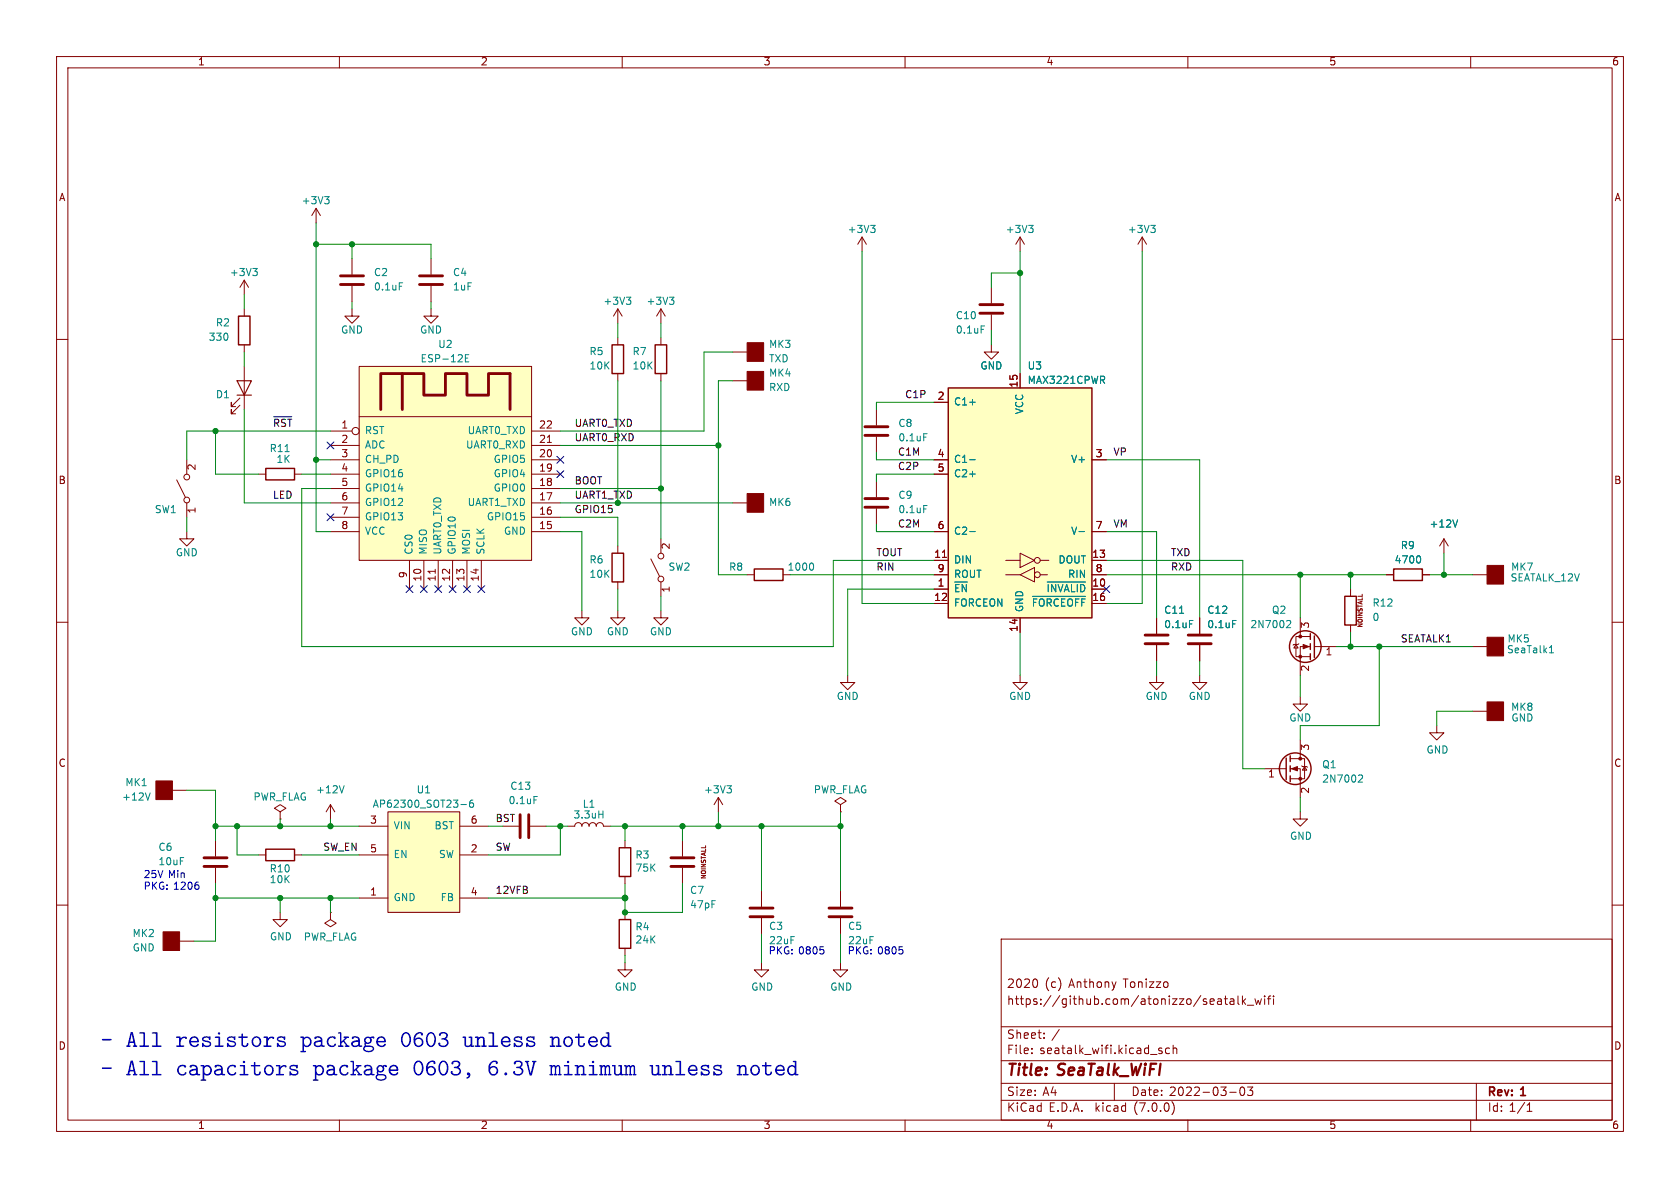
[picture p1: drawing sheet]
<svg xmlns="http://www.w3.org/2000/svg" width="297mm" height="210mm" viewBox="0 0 297 210" stroke-linecap="round" stroke-linejoin="round" font-family="sans-serif">
<g fill="none" stroke="#840000" stroke-width=".18">
<path d="M10 10h277v190h-277zM12 12h273v186h-273zM60 10v2M110 10v2M160 10v2M210 10v2M260 10v2M55.9 36.8l-.8 1.3M55.9 36.8v2.6M55.9 36.8l.7 1.3M10 60h2M43.2 49.5l-.8 1.3"/>
<path d="M43.2 49.5v2.6M43.2 54.6v1.3M43.2 49.5l.7 1.3M62.2 54.6v1.3h1.3l-1.3 1.3-1.2-1.3h1.2M62.2 45.7v2.8M62.2 50.5v2.8M76.2 54.6v1.3h1.3l-1.3 1.3-1.3-1.3h1.3M76.2 45.7v2.8M76.2 50.5v2.8M109.2 54.6v2.6M109.2 59.7v1.3M109.2 54.6l-.7 1.3"/>
<path d="M109.2 54.6l.8 1.3M116.8 54.6l-.7 1.3M116.8 54.6v2.6M116.8 59.7v1.3M116.8 54.6l.8 1.3M152.4 41.9l-.8 1.3M152.4 41.9v2.6M152.4 41.9l.8 1.3M175.3 50.8v2.8M175.3 55.6v2.8M180.3 41.9v2.6M180.3 41.9l-.7 1.3"/>
<path d="M180.3 41.9l.8 1.3M201.9 41.9l-.7 1.3M201.9 41.9v2.6M201.9 41.9l.8 1.3M285 60h2M42.4 70.4l-1.5 1.5v-.8v.8h.8M42.4 71.6l-1.5 1.6v-.8v.8h.8M43.2 61v1.2M43.2 64.8v7.6M58.4 76.2h3.8M58.4 78.7h5.1M63.5 64.8h30.5v34.3h-30.5z"/>
<path d="M63.5 73.7h30.5M94 76.2h5.1M94 78.7h5.1M96.8 78.2h.7M109.2 66v1.3M116.8 66v1.3M129.5 67.3h2.6M129.5 62.2h2.6M154.9 72.4v2.8M154.9 77.2v2.8M165.1 71.1h2.5M175.3 61v1.2h1.2l-1.2 1.3-1.3-1.3h1.3"/>
<path d="M180.3 66v2.6M31.2 84.8l1.6 3.1M33 94v1.3h1.3l-1.3 1.2-1.3-1.2h1.3M33 81.3v2.5M33 88.9v2.5M45.7 83.8h1.3M52.1 83.8h1.2M58.4 88.9h5.1M58.4 81.3h5.1M58.4 83.8h5.1M58.4 94h5.1M58.4 91.4h5.1"/>
<path d="M58.4 86.4h5.1M72.4 99.1v5M74.9 99.1v5M77.5 99.1v5M80 99.1v5M82.5 99.1v5M85.1 99.1v5M94 88.9h5.1M94 81.3h5.1M94 83.8h5.1M94 94h5.1M94 91.4h5.1"/>
<path d="M94 86.4h5.1M109.2 96.5v1.3M115.1 98.8l1.5 3.1M116.8 95.3v2.5M129.5 88.9h2.6M154.9 85.1v2.8M154.9 89.9v2.8M165.1 99.1h2.5M165.1 81.3h2.5M165.1 83.8h2.5M165.1 94h2.5M166.6 98.5h.7"/>
<path d="M177.8 99.1h2.5M180.3 97.8l2.6 1.3-2.6 1.2zM183.9 99.1h1.5M193 99.1h2.6M193 81.3h2.6M193 94h2.6M255.3 95.3l-.8 1.2M255.3 95.3v2.5M255.3 95.3l.7 1.2M10 110h2M76.9 100.6v.8M102.9 108v1.2h1.2l-1.2 1.3-1.3-1.3h1.3"/>
<path d="M109.2 108v1.2h1.3l-1.3 1.3-1.3-1.3h1.3M109.2 102.9v1.2M116.8 108v1.2h1.3l-1.3 1.3-1.2-1.3h1.2M116.8 102.9v2.5M132.1 101.6h1.2M138.4 101.6h1.3M149.9 119.4v1.3h1.2l-1.2 1.2-1.3-1.2h1.3M165.1 101.6h2.5M165.1 104.1h2.5M165.1 106.7h2.5M177.8 101.6h2.5M180.3 101.6l2.6-1.3v2.6z"/>
<path d="M180.3 119.4v1.3h1.3l-1.3 1.2-1.2-1.2h1.2M180.3 109.2v2.6M183.9 101.6h1.3M193 101.6h2.6M193 104.1h2.6M193 106.7h2.6M204.5 119.4v1.3h1.2l-1.2 1.2-1.3-1.2h1.3M204.5 109.2v2.8M204.5 114v2.8M212.1 119.4v1.3h1.3l-1.3 1.2-1.3-1.2h1.3M212.1 109.2v2.8M212.1 114v2.8"/>
<path d="M229.1 113.9l.4 .7h-.8zM229.6 113.8l-.1 .1h-.8l-.1 .1M229.9 109.2v3.3M231.6 114.3h-1.7v5.1M231.6 112.5h-2.5v3.6h2.5M232.4 114.3h3.8M238.8 104.1v1.3M238.8 110.5v1.3M245.1 101.6h1.3M251.5 101.6h1.2M260.3 101.6h2.6M260.3 114.3h2.6"/>
<path d="M285 110h2M30.5 139.7h2.5M223.5 135.9h3.8M228.1 135.9h1.8v5.1M228.1 134.1h2.5v3.6h-2.5M229.9 123.2v1.3h1.2l-1.2 1.2-1.3-1.2h1.3M229.9 130.8v3.3M230.1 135.4l.2 .1h.7l.1 .1M230.6 135.5l.4 .6h-.7zM254 128.3v1.2h1.3l-1.3 1.3-1.3-1.3h1.3M260.3 125.7h2.6M10 160h2"/>
<path d="M38.1 148.6v2.8M38.1 153.4v2.8M45.7 151.1h1.3M49.5 143.5l1-.6-1-.7-1 .7 1 .6v1.3M49.5 144.8h.1M52.1 151.1h1.2M58.4 142.2l-.7 1.3M58.4 142.2v2.6M58.4 142.2l.8 1.3M63.5 151.1h5.1M63.5 146.1h5.1M63.5 158.8h5.1"/>
<path d="M68.6 143.5h12.7v17.8h-12.7zM81.3 151.1h5.1M81.3 146.1h5.1M81.3 158.8h5.1M88.9 146.1h2.8M93.7 146.1h2.8M100.3 146.1h1.3a.64 .64 0 0 1 .6-.7 .64 .64 0 0 1 .7 .7 .64 .64 0 0 1 .6-.7 .64 .64 0 0 1 .6 .7 .64 .64 0 0 1 .7-.7 .64 .64 0 0 1 .6 .7 .64 .64 0 0 1 .6-.7 .64 .64 0 0 1 .7 .7h1.2M110.5 148.6v1.3M110.5 154.9v1.3M120.6 148.6v2.8M120.6 153.4v2.8M127 141l-.8 1.2"/>
<path d="M127 141v2.5M127 141l.8 1.2M134.6 157.5v2.8M148.6 142.2l1-.6-1-.6-1 .6 1 .6v1.3M148.6 143.5h.1M148.6 157.5v2.8M229.9 143.5v1.3h1.2l-1.2 1.3-1.3-1.3h1.3M285 160h2M31.7 166.4h2.6M49.5 161.3v1.3h1.3l-1.3 1.2-1.2-1.2h1.2M58.4 161.3v1.3l1 .6-1 .6-1-.6 1-.6M58.4 161.3h.1"/>
<path d="M110.5 170.2v1.3h1.3l-1.3 1.2-1.3-1.2h1.3M110.5 161.3v1.3M110.5 167.6v1.3M134.6 170.2v1.3h1.3l-1.3 1.2-1.3-1.2h1.3M134.6 162.3v2.8M148.6 170.2v1.3h1.3l-1.3 1.2-1.3-1.2h1.3M148.6 162.3v2.8M177 166h108v32h-108zM183.3 173.2l.1 .4-.1 .8M215.3 176.6h.6v1M215.9 176.9l-.5 .1a.29 .29 0 0 0-.2 .3 .29 .29 0 0 0 .2 .3l.5-.1M216.4 176.6h.6"/>
<path d="M216.6 176.1v1.2l.4 .3M217.5 176.6h.6v1M218.1 176.9l-.5 .1a.29 .29 0 0 0-.2 .3 .29 .29 0 0 0 .2 .3l.5-.1M218.9 176.1v1.2l.2 .3M219.6 176.1v1.5M219.8 177l.4 .6M220.2 176.6l-.6 .5M220.5 177.7h1.1M221.9 176.6l.2 1 .3-.8 .3 .8 .3-1M223.6 176.1v.1M223.6 176.6v1M224.1 176.6h.5"/>
<path d="M224.6 176.1l-.3 .2v1.3M225.1 176.1v.1M225.1 176.6v1M60 198v2M110 198v2M160 198v2M177 194.5h108M177 191.5h108M177 187.5h108M177 181.5h108M182.4 186.1v.2M182.4 185.3v.2"/>
<path d="M184.6 183.4v.2M184.6 182.6v.2M197 191.5v3M204.9 185.7l.4 .1 .2 .2-.1 .2-.4 .1M204.9 185.3h.5M206.8 185.3h-.5l-.3 .2v.5l.2 .2h.6M207.2 194.8a1.74 1.74 0 0 1 0 2.2M207.4 185.4l.2-.1h.4v1M207.4 184.8v1.5M210 198v2M217.4 193.1h1.1M219.4 192.2h.1a.81 .81 0 0 1 .6 .6 .81 .81 0 0 1-.3 .8l-.1 .1a.81 .81 0 0 1-.6-.7 .81 .81 0 0 1 .3-.8z"/>
<path d="M220.5 192.2h1l-.5 .5 .4 .2v.6l-.2 .2h-.4l-.3-.2M260 198v2M261 191.5v6.5M270 196.5h.8M270 195.4l.4-.4v1.5"/>
<circle cx="62.9" cy="76.2" r=".63"/>
<circle cx="33" cy="88.4" r=".51"/>
<circle cx="33" cy="84.3" r=".51"/>
<circle cx="116.8" cy="98.3" r=".51"/>
<circle cx="183.4" cy="99.1" r=".51"/>
<circle cx="116.8" cy="102.4" r=".51"/>
<circle cx="183.4" cy="101.6" r=".51"/>
</g>
<g fill="none" stroke="#008484" stroke-width=".18">
<path d="M57.4 34.8h.8l-.4 .4M57.9 35.2l.3 .3v.3l-.3 .2M153.9 39.8h.8l-.4 .5M181.9 39.8h.7l-.4 .5M203.4 39.8h.8l-.4 .5M44.7 47.5h.8l-.4 .4M45.2 47.9l.3 .3v.3l-.3 .2M70.6 50h.6M110.7 52.5h.8l-.4 .5M111.3 53l.2 .3v.3l-.2 .2M118.4 52.5h.7l-.4 .5M118.9 53l.2 .3v.3l-.2 .2"/>
<path d="M154.5 40.3l.2 .3v.3l-.2 .2M173.5 57.6h.6M182.4 40.3l.2 .3v.3l-.2 .2M204 40.3l.2 .3v.3l-.2 .2M82.3 63.3h.4M82.9 62.7h-.6v1.3h.6M163.3 76.7h.6M143.7 99.6l.1 .4-.1 .7M163.3 89.4h.6M171.4 81.3h1M171.4 94h1M190.8 94h.9"/>
<path d="M251 98.3l.1 .4-.1 .8M257.7 91.9l-.4 1.3M169.6 103.3h-.6v1.3M170.8 103.3v1.3l-.7-1.3v1.3M182.5 105.4h9.4M183.3 105.9h-.6v1.2M184.4 105.9h-.1a.43 .43 0 0 0-.6 .4M185.1 105.9v1.2M185.1 102.9h6.8M185.3 103.3v1.3M186.6 103.3v1.3l-.7-1.3v1.3M187.1 103.3l.4 1.3 .4-1.3"/>
<path d="M187.7 105.9v1.2M188.2 104.6l.4-1.3 .4 1.3M189.4 103.3v1.3M190.1 105.9v1.2M190.5 103.3v1.3M191.2 105.9v1.2M191.8 103.9l-.3-.5-.4-.1v1.3M210.3 109.7h.6M217.9 109.7h.6M227.6 109.7h.5l.1 .3-.8 1h.8M273.9 115.4h.7M274 114.4l.3-.3v1.3"/>
<path d="M60.8 138.9l-.4 1.3M128.5 138.9h.8l-.4 .5M129.1 139.4l.2 .2v.3l-.2 .3M240.3 137l.5 .1 .1 .3-.8 .9h.8M26.5 140.2l-.4 1.2M81.5 142.2h1M83.6 141.4l-.4 .1a.85 .85 0 0 0 0 1.2l.5-.1v-.4l-.2-.3-.4 .1-.1 .2M94.4 140.8h.6M105.9 143.9h.7M106.6 143.3v1.3"/>
</g>
<g fill="none" stroke="#840000" stroke-width=".51">
<path d="M60.2 50.3h4.1M60.2 48.8h4.1M74.2 50.3h4M74.2 48.8h4M173.2 55.4h4.1M173.2 53.8h4.1M152.9 77h4.1M152.9 75.4h4.1M152.9 89.7h4.1M152.9 88.1h4.1M202.4 113.8h4.1M202.4 112.3h4.1"/>
<path d="M210.1 113.8h4M210.1 112.3h4M36.1 153.2h4M36.1 151.6h4M91.9 144v4.1M93.5 144v4.1M118.6 153.2h4.1M118.6 151.6h4.1M132.6 162.1h4.1M132.6 160.5h4.1M146.6 162.1h4M146.6 160.5h4"/>
</g>
<g fill="none" stroke="#840000" stroke-width=".25">
<path d="M42.2 55.9h2v5.1h-2zM108.2 61h2v5h-2zM115.8 61h2.1v5h-2.1zM167.6 68.6h25.4v40.6h-25.4zM47 82.8h5.1v2h-5.1zM108.2 97.8h2v5.1h-2zM133.3 100.6h5.1v2h-5.1zM231.6 112v1M231.6 113.8v1M231.6 115.6v1M232.4 112.4v3.8M237.7 105.4h2.1v5.1h-2.1z"/>
<path d="M246.4 100.6h5.1v2h-5.1zM227.4 134v3.8M228.1 133.6v1M228.1 135.4v1M228.1 137.2v1M47 150.1h5.1v2h-5.1zM109.5 149.9h2v5h-2zM109.5 162.6h2v5h-2z"/>
<circle cx="230.8" cy="114.3" r="2.79"/>
<circle cx="229" cy="135.9" r="2.79"/>
</g>
<g fill="#840000" stroke="#840000" stroke-width=".18">
<path d="M132.1 65.7h2.9v3.3h-2.9z"/>
<path d="M132.1 60.6h2.9v3.3h-2.9z"/>
<path d="M132.1 87.2h2.9v3.4h-2.9z"/>
<path d="M230.4 113.9l1 .4-1 .4z"/>
<path d="M27.6 138h2.9v3.4h-2.9z"/>
<path d="M28.8 164.7h2.9v3.3h-2.9z"/>
<path d="M262.9 99.9h2.9v3.4h-2.9z"/>
<path d="M262.9 124.1h2.9v3.3h-2.9z"/>
<path d="M262.9 112.6h2.9v3.4h-2.9z"/>
<path d="M228.3 135.9l1.1-.4v.8z"/>
<circle cx="229.9" cy="116.1" r=".25"/>
<circle cx="229.9" cy="112.5" r=".25"/>
<circle cx="229.9" cy="137.7" r=".25"/>
<circle cx="229.9" cy="134.1" r=".25"/>
</g>
<g fill="#ffffc2" stroke="#ffffc2" stroke-width=".18">
<path d="M167.6 68.6h25.4v40.6h-25.4z"/>
<path d="M68.6 143.5h12.7v17.8h-12.7z"/>
<path d="M63.5 64.8h30.5v34.3h-30.5z"/>
</g>
<path d="M67.3 72.4v-6.4h3.8v6.4M71.1 66h3.8v3.9h3.8v-3.9h3.8v3.9h3.9v-3.9h3.8v6.4" fill="none" stroke="#840000" stroke-width=".5"/>
<path d="M41.9 67.3h2.5l-1.2 2.6zM41.9 69.9h2.5" fill="none" stroke="#840000" stroke-width=".2"/>
<path d="M48.4 73.7h3.2" fill="none" stroke="#000" stroke-width=".18"/>
<g fill="#0000c2">
<path d="M18.1 183.7l1.4-.1a.15 .15 0 0 1 .2 .2 .15 .15 0 0 1-.2 .1h-1.4z"/>
<path d="M26.9 182.5h.9v2.3h.6a.13 .13 0 0 1 .2 .1 .14 .14 0 0 1-.2 .2h-1.4a.14 .14 0 0 1-.2-.2 .13 .13 0 0 1 .2-.1h.6v-2.1h-.7z"/>
<path d="M46.6 183.3l.7-.1 .1 .4 .3-.3 .4-.1a.25 .25 0 0 1 .4 .1 .25 .25 0 0 1-.1 .3 .25 .25 0 0 1-.4-.1l-.4 .2-.2 .4v.7h.4a.13 .13 0 0 1 .2 .1 .14 .14 0 0 1-.2 .2h-1.1a.13 .13 0 0 1-.1-.2 .13 .13 0 0 1 .1-.1h.4v-1.3h-.5z"/>
<path d="M49.1 183.4l.4-.2h.9v.5a.19 .19 0 0 1-.2 .1 .19 .19 0 0 1-.1-.3l-.5-.1a.27 .27 0 0 0-.4 .3 .27 .27 0 0 0 .4 .2l.7 .2 .3 .5-.3 .4-.8 .1a.28 .28 0 0 0-.5 0l-.1-.6a.2 .2 0 0 1 .3-.2 .2 .2 0 0 1 .1 .3l.2 .2h.4a.32 .32 0 0 0 .4-.3 .32 .32 0 0 0-.5-.3l-.8-.2-.1-.3z"/>
<path d="M18.1 188.7h1.4a.15 .15 0 0 1 .2 .1 .15 .15 0 0 1-.2 .2h-1.4z"/>
<path d="M26.9 187.5l.9 .1v2.2h.6a.14 .14 0 0 1 .2 .2 .13 .13 0 0 1-.2 .1h-1.4a.13 .13 0 0 1-.2-.1 .14 .14 0 0 1 .2-.2h.6v-2h-.7z"/>
<path d="M51.3 188.4l.4-.2h.9v.5a.19 .19 0 0 1-.2 .2 .19 .19 0 0 1-.1-.3l-.5-.1a.27 .27 0 0 0-.4 .2 .27 .27 0 0 0 .4 .3l.7 .2 .3 .4-.3 .4-.8 .1a.28 .28 0 0 0-.5 0l-.1-.5a.2 .2 0 0 1 .3-.2 .2 .2 0 0 1 .1 .3l.2 .2h.4a.32 .32 0 0 0 .4-.4 .32 .32 0 0 0-.4-.2l-.9-.3-.1-.3z"/>
</g>
<g fill="none" stroke="#008400" stroke-width=".18">
<path d="M55.9 39.4v54.6h2.5M43.2 52.1v2.5M55.9 43.2h20.3v2.5M62.2 43.2v2.5M62.2 53.3v1.3M76.2 53.3v1.3M109.2 57.2v2.5M116.8 57.2v2.5M152.4 44.5v62.2h12.7M175.3 58.4v2.6M180.3 44.5v21.5M180.3 48.3h-5v2.5"/>
<path d="M201.9 44.5v62.2h-6.3M38.1 76.2v7.6h7.6M43.2 72.4v16.5h15.2M43.2 62.2v2.6M58.4 76.2h-25.4v5.1M99.1 78.7h27.9M109.2 67.3v21.6M116.8 67.3v28M129.5 62.2h-5v14h-25.4M129.5 67.3h-2.5v34.3h5.1M165.1 71.1h-10.2v1.3M33 91.4v2.6"/>
<path d="M53.3 83.8h5.1M55.9 81.3h2.5M58.4 86.4h-5.1v27.9h94v-15.2h17.8M99.1 94h3.8v14M99.1 88.9h30.4M99.1 91.4h10.1v5.1M99.1 86.4h17.7M154.9 80v1.3h10.2M154.9 92.7v1.3h10.2M165.1 83.8h-10.2v1.3M195.6 99.1h24.1v36.8h3.8M195.6 81.3h16.5v27.9"/>
<path d="M195.6 94h8.9v15.2M255.3 97.8v3.8M109.2 104.1v3.9M116.8 105.4v2.6M139.7 101.6h25.4M165.1 104.1h-15.2v15.3M180.3 111.8v7.6M195.6 101.6h49.5M204.5 116.8v2.6M212.1 116.8v2.6M229.9 101.6v7.6M229.9 119.4v3.8"/>
<path d="M236.2 114.3h24.1M238.8 101.6v2.5M238.8 111.8v2.5M243.8 114.3v14h-13.9v2.5M252.7 101.6h7.6M33 139.7h5.1v8.9M260.3 125.7h-6.3v2.6M38.1 146.1h25.4M38.1 156.2v10.2h-3.8M38.1 158.8h25.4M41.9 146.1v5h3.8M49.5 144.8v1.3"/>
<path d="M49.5 158.8v2.5M53.3 151.1h10.2M58.4 144.8v1.3M58.4 158.8v2.5M86.4 146.1h2.5M86.4 158.8h24.1M96.5 146.1h3.8M99.1 146.1v5h-12.7M107.9 146.1h40.7M110.5 156.2v5.1h10.1v-5.1M110.5 146.1v2.5M120.6 146.1v2.5"/>
<path d="M127 143.5v2.6M134.6 146.1v11.4M148.6 143.5v14M229.9 141v2.5M110.5 168.9v1.3M134.6 165.1v5.1M148.6 165.1v5.1"/>
</g>
<g fill="none" stroke="#000084" stroke-width=".18">
<path d="M57.8 78.1l1.2 1.2M59 78.1l-1.2 1.2M57.8 90.8l1.2 1.2M59 90.8l-1.2 1.2M98.5 83.2l1.2 1.2M98.5 80.7l1.2 1.2M99.7 83.2l-1.2 1.2M99.7 80.7l-1.2 1.2M71.8 103.5l1.2 1.2M73 103.5l-1.2 1.2M74.3 103.5l1.2 1.2M75.5 103.5l-1.2 1.2"/>
<path d="M76.9 103.5l1.2 1.2M78.1 103.5l-1.2 1.2M79.4 103.5l1.2 1.2M80.6 103.5l-1.2 1.2M81.9 103.5l1.3 1.2M83.2 103.5l-1.3 1.2M84.5 103.5l1.2 1.2M85.7 103.5l-1.2 1.2M195 103.5l1.2 1.2M196.2 103.5l-1.2 1.2"/>
</g>
<g fill="none" stroke="#840000" stroke-width=".18">
<path d="M165.1 71.1h2.5M180.3 66v2.6M165.1 99.1h2.5M165.1 81.3h2.5M165.1 83.8h2.5M165.1 94h2.5M166.6 98.5h.7M193 99.1h2.6M193 81.3h2.6M193 94h2.6M165.1 104.1h2.5M165.1 106.7h2.5"/>
<path d="M165.1 101.6h2.5M180.3 109.2v2.6M193 104.1h2.6M193 106.7h2.6M193 101.6h2.6M204.5 109.2v2.8M204.5 114v2.8M212.1 109.2v2.8M212.1 114v2.8M245.1 101.6h1.3M251.5 101.6h1.2"/>
</g>
<g fill="none" stroke="#008484" stroke-width=".18">
<path d="M171.4 81.3h1M171.4 94h1M190.8 94h.9M251 98.3l.1 .4-.1 .8M257.7 91.9l-.4 1.3M169.6 103.3h-.6v1.3M170.8 103.3v1.3l-.7-1.3v1.3M182.5 105.4h9.4M183.3 105.9h-.6v1.2M184.4 105.9h-.1a.43 .43 0 0 0-.6 .4M185.1 105.9v1.2M185.1 102.9h6.8"/>
<path d="M185.3 103.3v1.3M186.6 103.3v1.3l-.7-1.3v1.3M187.1 103.3l.4 1.3 .4-1.3M187.7 105.9v1.2M188.2 104.6l.4-1.3 .4 1.3M189.4 103.3v1.3M190.1 105.9v1.2M190.5 103.3v1.3M191.2 105.9v1.2M191.8 103.9l-.3-.5-.4-.1v1.3M210.3 109.7h.6M217.9 109.7h.6"/>
</g>
<g fill="#008400" stroke="#008400" stroke-width=".18">
<circle cx="41.9" cy="146.1" r=".46"/>
<circle cx="49.5" cy="146.1" r=".46"/>
<circle cx="55.9" cy="81.3" r=".46"/>
<circle cx="55.9" cy="43.2" r=".46"/>
<circle cx="38.1" cy="76.2" r=".46"/>
<circle cx="62.2" cy="43.2" r=".46"/>
<circle cx="116.8" cy="86.4" r=".46"/>
<circle cx="109.2" cy="88.9" r=".46"/>
<circle cx="127" cy="78.7" r=".46"/>
<circle cx="99.1" cy="146.1" r=".46"/>
<circle cx="110.5" cy="158.8" r=".51"/>
<circle cx="110.5" cy="161.3" r=".46"/>
<circle cx="58.4" cy="158.8" r=".46"/>
<circle cx="110.5" cy="146.1" r=".46"/>
<circle cx="49.5" cy="158.8" r=".46"/>
<circle cx="38.1" cy="158.8" r=".46"/>
<circle cx="38.1" cy="146.1" r=".46"/>
<circle cx="58.4" cy="146.1" r=".46"/>
<circle cx="229.9" cy="101.6" r=".46"/>
<circle cx="180.3" cy="48.3" r=".46"/>
<circle cx="255.3" cy="101.6" r=".46"/>
<circle cx="238.8" cy="101.6" r=".46"/>
<circle cx="243.8" cy="114.3" r=".46"/>
<circle cx="238.8" cy="114.3" r=".46"/>
<circle cx="127" cy="146.1" r=".46"/>
<circle cx="134.6" cy="146.1" r=".46"/>
<circle cx="120.6" cy="146.1" r=".46"/>
<circle cx="148.6" cy="146.1" r=".46"/>
</g>
<g font-size="4.2" fill="#0000c2">
<text x="22.2" y="185.6">All</text>
<text x="31" y="185.6">resistors</text>
<text x="53" y="185.6">package 0603 unless</text>
<text x="97.1" y="185.6">noted</text>
<text x="22.2" y="190.6">All</text>
<text x="31" y="190.6">capacitors</text>
<text x="55.2" y="190.6">package 0603, 6.3V minimumunless</text>
<text x="130.2" y="190.6">noted</text>
</g>
<g font-size="2.8" fill="#840000">
<text x="178" y="190.8">Title:</text>
<text x="187.1" y="190.8">SeaTalk_WiFI</text>
</g>
<g font-size="2.1" fill="#840000">
<text x="178" y="177.9">https://github.com/atonizzo/seatalk_wifi</text>
<text x="178" y="174.9">2020</text>
<text x="184.7" y="174.9">(c)</text>
<text x="189" y="174.9">Anthony</text>
<text x="198.7" y="174.9">Tonizzo</text>
<text x="178" y="183.9">Sheet:</text>
<text x="185.9" y="183.9">/</text>
<text x="178" y="186.6">File:</text>
<text x="183.8" y="186.6">seatalk_wifi.kicad_sch</text>
<text x="178" y="196.8">KiCad</text>
<text x="178" y="194">Size:</text>
<text x="184.3" y="194">A4</text>
<text x="185.4" y="196.8">E.D.A.</text>
<text x="193.7" y="196.8">kicad</text>
<text x="200" y="194">Date:</text>
<text x="200.6" y="196.8">(7.0.0)</text>
<text x="206.7" y="194">2022-03-03</text>
<text x="263" y="194.2">Rev:</text>
<text x="263" y="196.8">Id: 1/1</text>
<text x="269" y="194.2">1</text>
</g>
<g font-size="1.8" fill="#840000">
<text x="35" y="11.8">1</text>
<text x="85" y="11.8">2</text>
<text x="135" y="11.8">3</text>
<text x="185" y="11.8">4</text>
<text x="235" y="11.8">5</text>
<text x="285" y="11.8">6</text>
<text x="10.4" y="35.8">A</text>
<text x="285.4" y="35.8">A</text>
<text x="165.7" y="70.9">2</text>
<text x="180.1" y="68.6" transform="rotate(-90 180.1 68.6)">15</text>
<text x="60.3" y="75.9">1</text>
<text x="95.2" y="75.9">22</text>
<text x="34.9" y="83.2" transform="rotate(-90 34.9 83.2)">2</text>
<text x="60.3" y="78.5">2</text>
<text x="60.3" y="81">3</text>
<text x="60.3" y="83.6">4</text>
<text x="95.2" y="83.6">19</text>
<text x="95.2" y="81">20</text>
<text x="95.2" y="78.5">21</text>
<text x="165.7" y="81">4</text>
<text x="165.7" y="83.6">5</text>
<text x="193.6" y="81">3</text>
<text x="10.3" y="85.8">B</text>
<text x="60.3" y="86.1">5</text>
<text x="60.3" y="88.6">6</text>
<text x="95.2" y="88.6">17</text>
<text x="95.2" y="86.1">18</text>
<text x="285.3" y="85.8">B</text>
<text x="34.9" y="90.8" transform="rotate(-90 34.9 90.8)">1</text>
<text x="60.3" y="91.2">7</text>
<text x="60.3" y="93.7">8</text>
<text x="95.2" y="93.7">15</text>
<text x="95.2" y="91.2">16</text>
<text x="165.7" y="93.7">6</text>
<text x="193.6" y="93.7">7</text>
<text x="118.7" y="97.2" transform="rotate(-90 118.7 97.2)">2</text>
<text x="165.1" y="98.8">11</text>
<text x="165.7" y="101.3">9</text>
<text x="193" y="98.8">13</text>
<text x="193.6" y="101.3">8</text>
<text x="72.1" y="102.3" transform="rotate(-90 72.1 102.3)">9</text>
<text x="74.7" y="102.9" transform="rotate(-90 74.7 102.9)">10</text>
<text x="77.2" y="102.9" transform="rotate(-90 77.2 102.9)">11</text>
<text x="79.8" y="102.9" transform="rotate(-90 79.8 102.9)">12</text>
<text x="82.3" y="102.9" transform="rotate(-90 82.3 102.9)">13</text>
<text x="84.8" y="102.9" transform="rotate(-90 84.8 102.9)">14</text>
<text x="118.7" y="104.8" transform="rotate(-90 118.7 104.8)">1</text>
<text x="165.1" y="106.4">12</text>
<text x="165.7" y="103.9">1</text>
<text x="193" y="103.9">10</text>
<text x="193" y="106.4">16</text>
<text x="180.1" y="111.8" transform="rotate(-90 180.1 111.8)">14</text>
<text x="231.8" y="111.2" transform="rotate(-90 231.8 111.2)">3</text>
<text x="231.8" y="118.8" transform="rotate(-90 231.8 118.8)">2</text>
<text x="234.3" y="116.2">1</text>
<text x="10.3" y="135.8">C</text>
<text x="224.1" y="137.8">1</text>
<text x="231.8" y="132.7" transform="rotate(-90 231.8 132.7)">3</text>
<text x="285.3" y="135.8">C</text>
<text x="231.8" y="140.4" transform="rotate(-90 231.8 140.4)">2</text>
<text x="65.4" y="145.8">3</text>
<text x="83.2" y="145.8">6</text>
<text x="65.4" y="150.9">5</text>
<text x="83.2" y="150.9">2</text>
<text x="65.4" y="158.5">1</text>
<text x="83.2" y="158.5">4</text>
<text x="10.3" y="185.8">D</text>
<text x="285.3" y="185.8">D</text>
<text x="35" y="199.8">1</text>
<text x="85" y="199.8">2</text>
<text x="135" y="199.8">3</text>
<text x="185" y="199.8">4</text>
<text x="235" y="199.8">5</text>
<text x="285" y="199.8">6</text>
</g>
<g font-size="1.8" fill="#008484">
<text x="53.3" y="36.4">+3V3</text>
<text x="149.8" y="41.5">+3V3</text>
<text x="177.7" y="41.5">+3V3</text>
<text x="199.3" y="41.5">+3V3</text>
<text x="40.6" y="49.1">+3V3</text>
<text x="66" y="49.1">C2</text>
<text x="66" y="51.6">0.1uF</text>
<text x="80" y="49.1">C4</text>
<text x="80" y="51.6">1uF</text>
<text x="38.1" y="58">R2</text>
<text x="60.2" y="59.2">GND</text>
<text x="74.2" y="59.2">GND</text>
<text x="106.6" y="54.2">+3V3</text>
<text x="114.2" y="54.2">+3V3</text>
<text x="168.9" y="56.7">C10</text>
<text x="168.9" y="59.2">0.1uF</text>
<text x="36.8" y="60.5">330</text>
<text x="74.3" y="64.3">ESP-12E</text>
<text x="77.4" y="61.8">U2</text>
<text x="104.1" y="63.1">R5</text>
<text x="104.1" y="65.6">10K</text>
<text x="111.8" y="63.1">R7</text>
<text x="111.8" y="65.6">10K</text>
<text x="135.9" y="61.8">MK3</text>
<text x="135.9" y="64.3">TXD</text>
<text x="173.3" y="65.6">GND</text>
<text x="181.6" y="65.6">U3</text>
<text x="38.1" y="70.7">D1</text>
<text x="135.9" y="66.9">MK4</text>
<text x="135.9" y="69.4">RXD</text>
<text x="168.7" y="71.9">C1+</text>
<text x="181.6" y="68.1">MAX3221CPWR</text>
<text x="64.5" y="77">RST</text>
<text x="82.6" y="77">UART0_TXD</text>
<text x="158.8" y="75.8">C8</text>
<text x="181.2" y="73.4" transform="rotate(-90 181.2 73.4)">VCC</text>
<text x="47.6" y="80.2">R11</text>
<text x="48.8" y="82.1">1K</text>
<text x="64.5" y="79.6">ADC</text>
<text x="64.5" y="82.1">CH_PD</text>
<text x="82.3" y="79.6">UART0_RXD</text>
<text x="87.2" y="82.1">GPIO5</text>
<text x="158.8" y="78.3">0.1uF</text>
<text x="168.7" y="82.1">C1-</text>
<text x="189.2" y="82.1">V+</text>
<text x="64.5" y="84.6">GPIO16</text>
<text x="64.5" y="87.2">GPIO14</text>
<text x="64.5" y="89.7">GPIO12</text>
<text x="82.6" y="89.7">UART1_TXD</text>
<text x="87.2" y="87.2">GPIO0</text>
<text x="87.2" y="84.6">GPIO4</text>
<text x="135.9" y="89.7">MK6</text>
<text x="158.8" y="88.5">C9</text>
<text x="168.7" y="84.6">C2+</text>
<text x="27.3" y="91">SW1</text>
<text x="64.5" y="92.3">GPIO13</text>
<text x="64.5" y="94.8">VCC</text>
<text x="85.9" y="92.3">GPIO15</text>
<text x="89" y="94.8">GND</text>
<text x="158.8" y="91">0.1uF</text>
<text x="168.7" y="94.8">C2-</text>
<text x="189.2" y="94.8">V-</text>
<text x="252.7" y="93.5">+12V</text>
<text x="31" y="98.6">GND</text>
<text x="73.2" y="98" transform="rotate(-90 73.2 98)">CS0</text>
<text x="75.8" y="98" transform="rotate(-90 75.8 98)">MISO</text>
<text x="78.3" y="98" transform="rotate(-90 78.3 98)">UART0_TXD</text>
<text x="80.8" y="98" transform="rotate(-90 80.8 98)">GPIO10</text>
<text x="83.4" y="98" transform="rotate(-90 83.4 98)">MOSI</text>
<text x="85.9" y="98" transform="rotate(-90 85.9 98)">SCLK</text>
<text x="104.1" y="99.9">R6</text>
<text x="118.1" y="101.2">SW2</text>
<text x="128.8" y="101.2">R8</text>
<text x="139.2" y="101.2">1000</text>
<text x="168.7" y="99.9">DIN</text>
<text x="187" y="99.9">DOUT</text>
<text x="246.5" y="99.9">4700</text>
<text x="247.6" y="97.3">R9</text>
<text x="267.1" y="101.2">MK7</text>
<text x="104.1" y="102.4">10K</text>
<text x="168.7" y="105.6">~{EN}</text>
<text x="168.7" y="107.5">FORCEON</text>
<text x="168.7" y="102.4">ROUT</text>
<text x="184.9" y="105.6">~{INVALID}</text>
<text x="188.7" y="102.4">RIN</text>
<text x="242.6" y="107.5">R12</text>
<text x="267" y="103.1">SEATALK_12V</text>
<text x="100.9" y="112.6">GND</text>
<text x="107.2" y="112.6">GND</text>
<text x="114.8" y="112.6">GND</text>
<text x="181.2" y="108.2" transform="rotate(-90 181.2 108.2)">GND</text>
<text x="182.3" y="108.1">~{FORCEOFF}</text>
<text x="205.7" y="108.8">C11</text>
<text x="205.7" y="111.3">0.1uF</text>
<text x="213.4" y="108.8">C12</text>
<text x="213.4" y="111.3">0.1uF</text>
<text x="221" y="111.3">2N7002</text>
<text x="224.8" y="108.8">Q2</text>
<text x="242.6" y="110">0</text>
<text x="266.4" y="113.9">MK5</text>
<text x="266.4" y="115.8">SeaTalk1</text>
<text x="147.9" y="124">GND</text>
<text x="178.3" y="124">GND</text>
<text x="202.5" y="124">GND</text>
<text x="210.1" y="124">GND</text>
<text x="267.1" y="125.9">MK8</text>
<text x="227.9" y="127.8">GND</text>
<text x="267.1" y="127.8">GND</text>
<text x="233.7" y="136.1">Q1</text>
<text x="252.1" y="133.5">GND</text>
<text x="21.5" y="141.8">+12V</text>
<text x="22.1" y="139.3">MK1</text>
<text x="44.7" y="141.8">PWR_FLAG</text>
<text x="55.8" y="140.5">+12V</text>
<text x="65.8" y="143.1">AP62300_SOT23-6</text>
<text x="73.6" y="140.5">U1</text>
<text x="89.9" y="142.4">0.1uF</text>
<text x="90.2" y="139.9">C13</text>
<text x="103" y="143.1">L1</text>
<text x="124.4" y="140.5">+3V3</text>
<text x="143.8" y="140.5">PWR_FLAG</text>
<text x="233.7" y="138.6">2N7002</text>
<text x="69.6" y="146.9">VIN</text>
<text x="76.7" y="146.9">BST</text>
<text x="101.3" y="145">3.3uH</text>
<text x="228" y="148.7">GND</text>
<text x="27.9" y="150.7">C6</text>
<text x="27.9" y="153.2">10uF</text>
<text x="47.6" y="154.5">R10</text>
<text x="69.6" y="152">EN</text>
<text x="77.5" y="152">SW</text>
<text x="112.3" y="152.1">R3</text>
<text x="112.3" y="154.4">75K</text>
<text x="47.6" y="156.4">10K</text>
<text x="69.6" y="159.6">GND</text>
<text x="77.8" y="159.6">FB</text>
<text x="121.9" y="158.3">C7</text>
<text x="121.9" y="160.8">47pF</text>
<text x="23.4" y="165.9">MK2</text>
<text x="47.7" y="166.5">GND</text>
<text x="53.6" y="166.6">PWR_FLAG</text>
<text x="112.3" y="164.8">R4</text>
<text x="112.3" y="167.1">24K</text>
<text x="135.9" y="164.7">C3</text>
<text x="149.9" y="164.7">C5</text>
<text x="23.4" y="168.5">GND</text>
<text x="108.6" y="175.4">GND</text>
<text x="132.7" y="175.4">GND</text>
<text x="146.7" y="175.4">GND</text>
</g>
<g font-size="1.8">
<text x="160" y="70.6">C1P</text>
<text x="48.3" y="75.7">~{RST}</text>
<text x="101.6" y="75.7">UART0_TXD</text>
<text x="101.6" y="78.2">UART0_RXD</text>
<text x="158.7" y="80.7">C1M</text>
<text x="158.7" y="83.3">C2P</text>
<text x="196.8" y="80.7">VP</text>
<text x="48.3" y="88.4">LED</text>
<text x="101.6" y="85.8">BOOT</text>
<text x="101.6" y="88.4">UART1_TXD</text>
<text x="101.6" y="90.9">GPIO15</text>
<text x="158.7" y="93.4">C2M</text>
<text x="196.8" y="93.4">VM</text>
<text x="154.9" y="101.1">RIN</text>
<text x="154.9" y="98.5">TOUT</text>
<text x="207" y="98.5">TXD</text>
<text x="207" y="101.1">RXD</text>
<text x="247.6" y="113.8">SEATALK1</text>
<text x="87.6" y="145.5">BST</text>
<text x="57.1" y="150.6">SW_EN</text>
<text x="87.6" y="150.6">SW</text>
<text x="87.6" y="158.2">12VFB</text>
</g>
<g font-size="1.8" fill="#0000c2">
<text x="25.4" y="155.4">25V</text>
<text x="29.8" y="155.4">Min</text>
<text x="25.4" y="157.5">PKG: 1206</text>
<text x="135.9" y="167.2">22uF</text>
<text x="149.9" y="167.2">22uF</text>
<text x="135.9" y="168.9">PKG: 0805</text>
<text x="149.9" y="168.9">PKG: 0805</text>
</g>
<g font-size="1.1" fill="#840000">
<text x="241.1" y="111" transform="rotate(-90 241.1 111)">NOINSTALL</text>
<text x="125" y="155.5" transform="rotate(-90 125 155.5)">NOINSTALL</text>
</g>
</svg>
